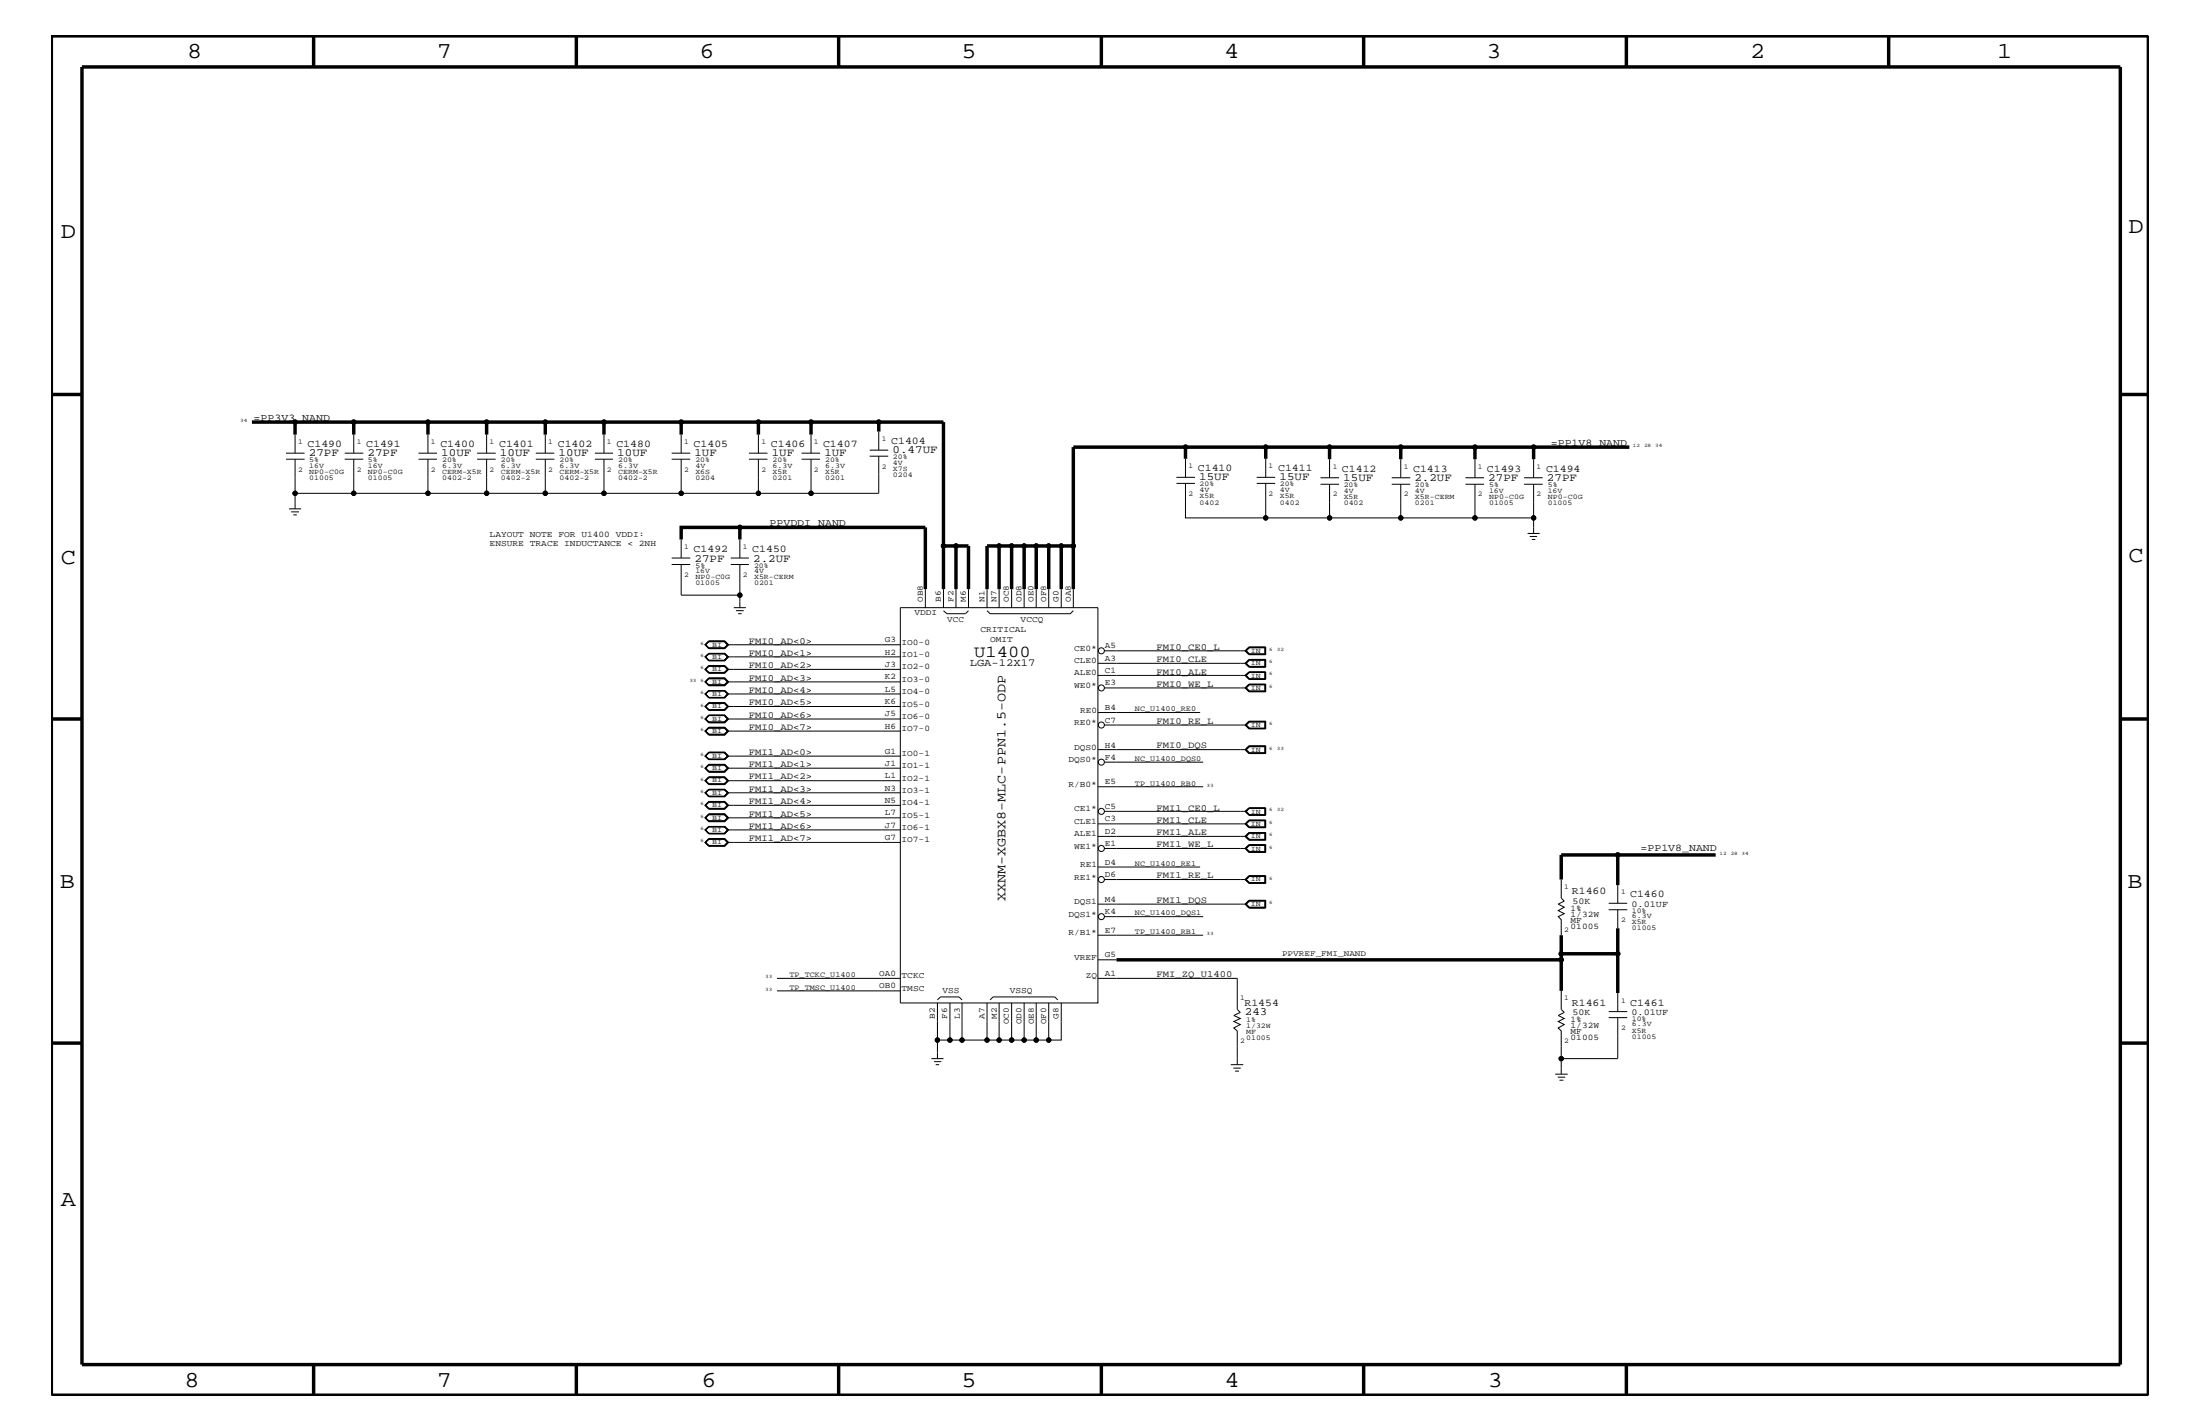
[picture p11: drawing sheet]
<svg xmlns="http://www.w3.org/2000/svg" width="432mm" height="279mm" viewBox="0 0 432 279" stroke-linecap="round" stroke-linejoin="round" font-family="sans-serif">
<g fill="none" stroke="#000" stroke-width=".2">
<path d="M56.1 90.1h3.7M56.1 88.9h3.7M56.7 99.8h2.4M57.9 85.3v3.6M57.9 90.1v9.7M67.7 90.1h3.6M67.7 88.9h3.6M69.4 90.1v6.7h-11.5M69.4 85.3v3.6M69.4 96.8h14.6M82.1 88.9h3.7M82.1 90.1h3.7"/>
<path d="M84 90.1v6.7h11.5v-6.7M84 85.3v3.6M93.6 88.9h3.7M93.6 90.1h3.7M95.5 85.3v3.6M95.5 96.8h11.5M105.2 88.9h3.6M105.2 90.1h3.6M107 90.1v6.7h11.5v-6.7M107 85.3v3.6M116.8 88.9h3.5M116.8 90.1h3.5"/>
<path d="M118.5 96.8h15.2M118.5 85.3v3.6M131.8 90.1h3.7M131.8 88.9h3.7M133.7 90.1v6.7h15.2v-6.7M133.7 85.3v3.6M147 88.9h3.6M147 90.1h3.6M148.9 85.3v3.6M157.3 88.9h3.7M157.3 90.1h3.7M159.2 90.1v6.7h-10.3"/>
<path d="M159.2 85.3v3.6M170.7 89.5h3.6M170.7 88.3h3.6M172.5 84.7v3.6M172.5 89.5v7.3h-13.3M230.9 93.7h3.6M230.9 94.8h3.6M232.7 94.8v6.8h15.7v-6.8M232.7 90v3.7M246.6 94.8h3.7M246.6 93.7h3.7M248.4 90v3.7"/>
<path d="M259.2 93.7h3.6M259.2 95h3.6M261 95v6.6h13.9M261 90.1v3.6M273.2 93.7h3.6M273.2 95h3.6M274.9 95v6.6h26.1M274.9 90.1v3.6M287.6 95h3.7M287.6 93.7h3.7M289.5 90.1v3.6M289.5 95v6.6"/>
<path d="M299.1 95h3.7M299.1 93.7h3.7M301 90.1v3.6M301 95v9.7M57.2 100.4h1.5M57.6 101h.7M131.8 110.8h3.7M131.8 109.5h3.7M133.7 105.9v3.6M133.7 110.8v6h11.5M143.4 110.8h3.6M143.4 109.5h3.6"/>
<path d="M144 119.2h2.4M144.5 119.8h1.5M145.2 105.9v3.6M145.2 110.8v8.4M176.7 119.2h38.8v77.6h-38.8zM181.6 115.6v3.6M185.2 119.8l.7 .6h3.6l.6-.6M185.2 115.6v3.6M187.6 115.6v3.6M190.1 115.6v3.6M193.7 119.8l.6 .6h15.8l.6-.6M193.7 115.6v3.6"/>
<path d="M196.1 115.6v3.6M198.6 115.6v3.6M201 115.6v3.6M203.4 115.6v3.6M205.8 115.6v3.6M208.3 115.6v3.6M210.7 115.6v3.6M248.4 101.6h12.6M299.8 104.7h2.4M300.2 105.3h1.5M300.7 105.9h.6M138.4 126.5l.7-.8h3.1l.8 .8-.8 .8h-3.1z"/>
<path d="M138.4 131.3l.7-.7h3.1l.8 .7-.8 .8h-3.1zM138.4 133.8l.7-.8h3.1l.8 .8-.8 .8h-3.1zM138.4 138.6l.7-.7h3.1l.8 .7-.8 .8h-3.1zM138.4 133.8l.7-.7h3.1l.6 .7-.6 .6h-3.1zM139.1 125.8l-.7 .7 .7 .7M139.1 128.2l-.7 .7 .7 .7M139.1 128.3l-.7 .6 .7 .7M139.1 128.3l-.6 .6 .6 .7M139.1 130.7l-.7 .6 .7 .7M139.1 133h3.1l.7 .8-.7 .7h-3.1l-.7-.7zM139.1 135.5l-.7 .7 .7 .7M139.1 135.6l-.7 .6 .7 .6"/>
<path d="M139.1 135.6l-.6 .6 .6 .6M139.1 137.9l-.7 .7 .7 .7M139.1 128.3h3.1l.6 .6h33.9M139.1 135.6h3.1l.6 .6h33.9M139.1 125.8h3.1l.7 .7-.7 .7h-3.1M139.1 128.2h3.1l.7 .7-.7 .7h-3.1M139.1 130.7h3.1l.7 .6-.7 .7h-3.1M139.1 135.5h3.1l.7 .7-.7 .7h-3.1M139.1 137.9h3.1l.7 .7-.7 .7h-3.1M139.1 128.2h3.1l.8 .7-.8 .7h-3.1M139.1 135.5h3.1l.8 .7-.8 .7h-3.1M139.1 125.8h3.1l.6 .7-.6 .7h-3.1"/>
<path d="M139.1 128.3h3.1l.6 .6-.6 .7h-3.1M139.1 130.7h3.1l.6 .6-.6 .7h-3.1M139.1 135.6h3.1l.6 .6-.6 .6h-3.1M139.1 137.9h3.1l.6 .7-.6 .7h-3.1M142.8 126.5l-.6 .6h-3.1l-.6-.6 .6-.6h3.1l.6 .6h33.9M142.8 128.9l-.6 .7h-3.1M142.8 131.3l-.6 .6h-3.1l-.6-.6 .6-.6h3.1l.6 .6h33.9M142.8 133.8l-.6 .6h-3.1M142.8 136.2l-.6 .6h-3.1M142.8 138.6l-.6 .6h-3.1l-.6-.6 .6-.6h3.1l.6 .6h33.9M144.9 120.4h.7M176.7 133.8h-33.9l-.6-.6h-3.1l-.6 .6 .6 .6"/>
<path d="M215.5 130.2h29.1M215.5 132.5h29.1M215.5 139.8h20.1M216.8 127.7h27.8M216.8 135h27.8M244.4 127.7l.7-.8h3.3v1.6h-3.3zM244.4 130.2l.7-.8h3.3v1.5h-3.3zM244.4 132.5l.7-.7h3.3v1.5h-3.3zM244.4 135l.7-.8h3.3v1.5h-3.3zM244.6 127.7l.6-.6h3.1v1.2h-3.1zM244.6 132.5l.6 .7M244.6 130.2l.6-.6h3.1v1.1h-3.1z"/>
<path d="M244.6 135l.6-.6h3.1v1.2h-3.1zM245.2 127h3.1v1.4h-3.1M245.2 134.3h3.1v1.4h-3.1M245.2 127l-.7 .7 .7 .7M245.2 134.3l-.7 .7 .7 .7M245.2 127l-.8 .7 .8 .7M245.2 129.4l-.8 .8 .8 .6M245.2 131.8l-.8 .7 .8 .8M245.2 134.3l-.8 .7 .8 .7M245.2 133.2h3.1M248.3 133.2v-1.3h-3.1l-.7 .6 .7 .7M248.3 129.5h-3.1l-.7 .7 .7 .6"/>
<path d="M248.3 131.9h-3.1l-.6 .6M248.3 129.4v1.4h-3.1M248.3 131.8v1.5M138.4 141.1l.7-.8h3.1l.8 .8-.8 .7h-3.1zM138.4 150.7l.7-.7h3.1l.8 .7-.8 .8h-3.1zM138.4 153.2l.7-.8h3.1l.8 .8-.8 .7h-3.1zM138.4 158l.7-.8h3.1l.8 .8-.8 .8h-3.1zM138.4 143.4l.7-.5h3.1l.6 .5-.6 .7h-3.1zM138.4 150.7l.7-.7h3.1l.6 .7-.6 .7h-3.1zM139.1 140.3h3.1l.7 .8-.7 .7h-3.1l-.7-.7zM139.1 140.4l-.7 .7 .7 .6M139.1 140.4l-.6 .7 .6 .6"/>
<path d="M139.1 142.9l-.6 .5 .6 .6h3.1l.6-.6M139.1 147.6l-.7 .8 .7 .6M139.1 147.7l-.7 .7 .7 .5M139.1 147.7l-.6 .7 .6 .5M139.1 150l-.7 .7 .7 .8M139.1 152.5l-.7 .7 .7 .7M139.1 154.9l-.7 .7 .7 .7M139.1 155l-.7 .6 .7 .6M139.1 155l-.6 .6 .6 .6M139.1 157.3l-.7 .7 .7 .7M139.1 159.7h3.1l.7 .8-.7 .6h-3.1l-.7-.6zM139.1 140.4h3.1l.6 .7h33.9"/>
<path d="M139.1 142.9h3.1l.6 .5h33.9M139.1 147.7h3.1l.6 .7h33.9M139.1 155h3.1l.6 .6h33.9M139.1 142.8h3.1l.7 .6-.7 .8h-3.1l-.7-.8zM139.1 147.6h3.1l.7 .8-.7 .6h-3.1M139.1 150h3.1l.7 .7-.7 .8h-3.1M139.1 152.5h3.1l.7 .7-.7 .7h-3.1M139.1 154.9h3.1l.7 .7-.7 .7h-3.1M139.1 157.3h3.1l.7 .7-.7 .7h-3.1M139.1 142.7h3.1l.8 .7-.8 .8h-3.1l-.7-.8zM139.1 147.6h3.1l.8 .8-.8 .6h-3.1M139.1 154.9h3.1l.8 .7-.8 .7h-3.1"/>
<path d="M139.1 140.4h3.1l.6 .7-.6 .6h-3.1M139.1 147.7h3.1l.6 .7-.6 .5h-3.1M139.1 152.5h3.1l.6 .7-.6 .7h-3.1M139.1 155h3.1l.6 .6-.6 .6h-3.1M139.1 157.3h3.1l.6 .7-.6 .7h-3.1M139.1 159.8h3.1l.6 .7-.6 .6h-3.1l-.7-.6zM142.8 141.1l-.6 .6h-3.1M142.8 148.4l-.6 .5h-3.1M142.8 150.7l-.6 .6h-3.1l-.6-.6 .6-.6h3.1l.6 .6h33.9M142.8 153.2l-.6 .6h-3.1l-.6-.6 .6-.6h3.1l.6 .6h33.9M142.8 155.6l-.6 .6h-3.1M142.8 158l-.6 .6h-3.1l-.6-.6 .6-.6h3.1l.6 .6h33.9"/>
<path d="M215.5 147.1h29.1M215.5 154.4h20.6M216.8 142.3h27.8M216.8 159.2h27.8M216.8 149.5h19.3M244.4 142.3l.7-.8h3.3v1.5h-3.3zM244.4 147.1l.7-.8h3.3v1.5h-3.3zM244.4 159.2l.7-.7h3.3v1.5h-3.3zM244.6 147.1l.6 .6h3.1v-1.2h-3.1l-.7 .6 .7 .7h3.1M244.6 159.2l.6 .7M245.2 159.9l-.7-.7 .7-.6h3.1v1.3M245.2 141.7h3.1v1.2h-3.1l-.6-.6z"/>
<path d="M245.2 141.6h3.1v1.3h-3.1M245.2 147.8l-.8-.7 .8-.7h3.1v1.4M245.2 141.6l-.7 .7 .7 .6M245.2 141.6l-.8 .7 .8 .6M245.2 158.5l-.8 .7 .8 .8M245.2 159.9h3.1M248.3 146.5h-3.1l-.6 .6M248.3 158.6h-3.1l-.6 .6M248.3 158.5v1.5M138.4 160.5l.7-.8h3.1l.8 .8-.8 .7h-3.1zM138.4 165.3l.7-.8h3.1l.8 .8-.8 .8h-3.1zM139.1 162.2l-.7 .6 .7 .8"/>
<path d="M139.1 162.2l-.7 .6 .7 .7M139.1 162.2l-.6 .6 .6 .7M139.1 164.6l-.7 .7 .7 .7M139.1 162.2h3.1l.6 .6h33.9M139.1 162.2h3.1l.7 .6-.7 .8h-3.1M139.1 164.6h3.1l.7 .7-.7 .7h-3.1M139.1 162.2h3.1l.8 .6-.8 .8h-3.1M139.1 162.2h3.1l.6 .6-.6 .7h-3.1M139.1 164.6h3.1l.6 .7-.6 .7h-3.1M142.8 160.5l-.6 .6h-3.1M142.8 162.8l-.6 .7h-3.1M142.8 165.3l-.6 .6h-3.1l-.6-.6 .6-.6h3.1l.6 .6h33.9"/>
<path d="M176.7 160.5h-33.9l-.6-.6h-3.1l-.6 .6 .6 .6M215.5 161.6h29.1M215.5 164.1h29.1M215.5 177.4h29.1M215.5 170.1h20.1M216.8 166.5h27.8M216.8 172.6h27.8M216.8 179.9h19.3M244.4 161.6l.7-.7h3.3v1.5h-3.3zM244.4 164.1l.7-.8h3.3v1.6h-3.3zM244.4 172.6l.7-.8h3.3v1.5h-3.3zM244.4 177.4l.7-.8h3.3v1.6h-3.3z"/>
<path d="M244.6 166.5l.6 .6h3.1v-1.2h-3.1l-.7 .6 .7 .7h3.1M244.6 164.1l.6 .6M244.6 161.6l.6-.5h3.1v1.1h-3.1zM244.6 164.1l.6-.6h3.1v1.2M244.6 177.4l.6-.6h3.1v1.2h-3.1zM245.1 165.7h3.3v1.5h-3.3l-.7-.7zM245.2 172h3.1v1.2h-3.1l-.6-.6zM245.2 161h3.1v1.3h-3.1M245.2 171.9h3.1v1.3h-3.1M245.2 176.7h3.1v1.5M245.2 161l-.7 .6 .7 .7M245.2 171.9l-.7 .7 .7 .6"/>
<path d="M245.2 176.7l-.7 .7 .7 .7h3.1M245.2 163.3l-.8 .8 .8 .7h3.1v-1.5M245.2 161l-.8 .6 .8 .7M245.2 171.9l-.8 .7 .8 .6M245.2 176.7l-.8 .7 .8 .8M245.2 164.7h3.1M248.3 163.4h-3.1l-.7 .7 .7 .6M248.3 165.9h-3.1l-.6 .6M248.3 167.2v-1.4h-3.1l-.8 .7 .8 .7M306.4 172.6v3.6l.6 .6-1.2 .6 1.2 .6-1.2 .7 1.2 .6-1.2 .6 .6 .5v3.1M315.7 178.5h3.7M315.7 177.2h3.7"/>
<path d="M317.5 173.7v3.5M317.5 178.5v3.6M152.5 192h24.2M152.5 194.4h24.2M184 196.8v10.9M184 196.2l.6-.6h3.6l.6 .6M186.4 196.8v7.3h-2.4M188.8 196.8v7.3h4.9v-7.3M194.3 196.2l.6-.6h12.1l.6 .6M196.1 196.8v7.3h-2.4M198.6 196.8v7.3h-2.5M201 196.8v7.3h-2.4"/>
<path d="M203.4 196.8v7.3h-2.4M205.8 196.8v7.3h-2.4M208.3 196.8v7.3h-2.5M215.5 192h27.3v6.1l.6 .6-1.2 .5 1.2 .6-1.2 .6 1.2 .6-1.2 .7 .6 .6v6.6M215.5 183.5h20.6M215.5 188.3h3.6M306.4 194.4v3.7l.6 .6-1.2 .5 1.2 .6-1.2 .6 1.2 .6-1.2 .7 .6 .6v8.5M315.7 199.7h3.7M315.7 198.5h3.7M317.5 199.7v8h-11.1M317.5 194.8v3.7M182.8 207.7h2.4"/>
<path d="M183.3 208.3h1.5M183.7 208.9h.6M186.4 204.1h2.4M241.6 208.9h2.4M242.1 209.6h1.4M242.4 210.2h.8M305.2 210.8h2.5M305.8 211.4h1.4M306.1 211.9h.8"/>
<circle cx="57.9" cy="96.8" r=".42"/>
<circle cx="57.9" cy="82.8" r=".42"/>
<circle cx="69.4" cy="96.8" r=".42"/>
<circle cx="69.4" cy="82.8" r=".42"/>
<circle cx="84" cy="96.8" r=".42"/>
<circle cx="84" cy="82.8" r=".42"/>
<circle cx="95.5" cy="96.8" r=".42"/>
<circle cx="95.5" cy="82.8" r=".42"/>
<circle cx="107" cy="82.8" r=".42"/>
<circle cx="107" cy="96.8" r=".42"/>
<circle cx="118.5" cy="82.8" r=".42"/>
<circle cx="118.5" cy="96.8" r=".42"/>
<circle cx="133.7" cy="82.8" r=".42"/>
<circle cx="133.7" cy="96.8" r=".42"/>
<circle cx="148.9" cy="82.8" r=".42"/>
<circle cx="148.9" cy="96.8" r=".42"/>
<circle cx="159.2" cy="96.8" r=".42"/>
<circle cx="159.2" cy="82.8" r=".42"/>
<circle cx="172.5" cy="82.8" r=".42"/>
<circle cx="232.7" cy="87.7" r=".42"/>
<circle cx="248.4" cy="87.7" r=".42"/>
<circle cx="261" cy="87.7" r=".42"/>
<circle cx="274.9" cy="87.7" r=".42"/>
<circle cx="289.5" cy="87.7" r=".42"/>
<circle cx="301" cy="87.7" r=".42"/>
<circle cx="145.2" cy="103.5" r=".42"/>
<circle cx="145.2" cy="116.8" r=".42"/>
<circle cx="185.2" cy="107.1" r=".42"/>
<circle cx="187.6" cy="107.1" r=".42"/>
<circle cx="196.1" cy="107.1" r=".42"/>
<circle cx="198.6" cy="107.1" r=".42"/>
<circle cx="201" cy="107.1" r=".42"/>
<circle cx="203.4" cy="107.1" r=".42"/>
<circle cx="205.8" cy="107.1" r=".42"/>
<circle cx="208.3" cy="107.1" r=".42"/>
<circle cx="210.7" cy="107.1" r=".42"/>
<circle cx="248.4" cy="101.6" r=".42"/>
<circle cx="261" cy="101.6" r=".42"/>
<circle cx="274.9" cy="101.6" r=".42"/>
<circle cx="289.5" cy="101.6" r=".42"/>
<circle cx="301" cy="101.6" r=".42"/>
<circle cx="216.2" cy="135" r=".59"/>
<circle cx="216.2" cy="127.7" r=".59"/>
<circle cx="216.2" cy="142.3" r=".59"/>
<circle cx="216.2" cy="149.5" r=".59"/>
<circle cx="216.2" cy="159.2" r=".59"/>
<circle cx="216.2" cy="172.6" r=".59"/>
<circle cx="216.2" cy="166.5" r=".59"/>
<circle cx="216.2" cy="179.9" r=".59"/>
<circle cx="317.5" cy="167.7" r=".42"/>
<circle cx="306.4" cy="187.1" r=".42"/>
<circle cx="306.4" cy="188.3" r=".42"/>
<circle cx="317.5" cy="187.1" r=".42"/>
<circle cx="184" cy="204.1" r=".42"/>
<circle cx="186.4" cy="204.1" r=".42"/>
<circle cx="188.8" cy="204.1" r=".42"/>
<circle cx="193.7" cy="204.1" r=".42"/>
<circle cx="196.1" cy="204.1" r=".42"/>
<circle cx="198.6" cy="204.1" r=".42"/>
<circle cx="201" cy="204.1" r=".42"/>
<circle cx="203.4" cy="204.1" r=".42"/>
<circle cx="205.8" cy="204.1" r=".42"/>
<circle cx="306.4" cy="207.7" r=".42"/>
</g>
<g fill="none" stroke="#000" stroke-width=".68" stroke-linecap="butt">
<path d="M10.1 7h411.6v266.8h-411.6zM16.1 13.1h400.1v254.6h-400.1zM61.6 7v6.1M113.1 7v6.1M164.6 7v6.1M216.2 7v6.1M267.6 7v6.1M319.2 7v6.1M370.7 7v6.1M10.1 77.4h6M416.2 77.4h5.5M49.4 82.8h20"/>
<path d="M57.9 82.8v2.5M84 82.8h-14.6v2.5M95.5 82.8h-11.5v2.5M107 82.8h-11.5v2.5M118.5 82.8h-11.5v2.5M133.7 82.8h-15.2v2.5M148.9 82.8h-15.2v2.5M159.2 82.8h-10.3v2.5M172.5 84.7v-1.9h12.7v24.3M172.5 82.8h-13.3v2.5M232.7 87.7h-22v27.9M248.4 87.7h-15.7v2.3"/>
<path d="M261 87.7h-12.6v2.3M274.9 87.7h-13.9v2.4M289.5 87.7h-14.6v2.4M301 87.7h-11.5v2.4M319.8 87.7h-18.8v2.4M133.7 105.9v-2.4h47.9v12.1M145.2 103.5v2.4M187.6 115.6v-8.5h2.5v8.5M187.6 107.1h-2.4v8.5M196.1 107.1h-2.4v8.5M198.6 107.1h-2.5v8.5M201 107.1h-2.4v8.5"/>
<path d="M203.4 107.1h-2.4v8.5M205.8 107.1h-2.4v8.5M208.3 107.1h-2.5v8.5M210.7 107.1h-2.4v8.5M10.1 141.1h6M416.2 141.1h5.5M317.5 167.7h-11.1v4.9M336.7 167.7h-19.2v6M219.1 188.3h87.3v6.1M306.4 183.5v3.6h11.1v7.7M306.4 187.1v1.2M317.5 182.1v5"/>
<path d="M10.1 204.7h6M416.2 204.7h5.5M61.6 267.7v6.1M113.1 267.7v6.1M164.6 267.7v6.1M216.2 268v5.8M267.6 267.7v6.1M319.2 267.7v6.1"/>
</g>
<g fill="#000">
<circle cx="57.9" cy="96.8" r=".42"/>
<circle cx="57.9" cy="82.8" r=".42"/>
<circle cx="69.4" cy="96.8" r=".42"/>
<circle cx="69.4" cy="82.8" r=".42"/>
<circle cx="84" cy="96.8" r=".42"/>
<circle cx="84" cy="82.8" r=".42"/>
<circle cx="95.5" cy="96.8" r=".42"/>
<circle cx="95.5" cy="82.8" r=".42"/>
<circle cx="107" cy="82.8" r=".42"/>
<circle cx="107" cy="96.8" r=".42"/>
<circle cx="118.5" cy="82.8" r=".42"/>
<circle cx="118.5" cy="96.8" r=".42"/>
<circle cx="133.7" cy="82.8" r=".42"/>
<circle cx="133.7" cy="96.8" r=".42"/>
<circle cx="148.9" cy="82.8" r=".42"/>
<circle cx="148.9" cy="96.8" r=".42"/>
<circle cx="159.2" cy="96.8" r=".42"/>
<circle cx="159.2" cy="82.8" r=".42"/>
<circle cx="172.5" cy="82.8" r=".42"/>
<circle cx="232.7" cy="87.7" r=".42"/>
<circle cx="248.4" cy="87.7" r=".42"/>
<circle cx="261" cy="87.7" r=".42"/>
<circle cx="274.9" cy="87.7" r=".42"/>
<circle cx="289.5" cy="87.7" r=".42"/>
<circle cx="301" cy="87.7" r=".42"/>
<circle cx="145.2" cy="103.5" r=".42"/>
<circle cx="145.2" cy="116.8" r=".42"/>
<circle cx="185.2" cy="107.1" r=".42"/>
<circle cx="187.6" cy="107.1" r=".42"/>
<circle cx="196.1" cy="107.1" r=".42"/>
<circle cx="198.6" cy="107.1" r=".42"/>
<circle cx="201" cy="107.1" r=".42"/>
<circle cx="203.4" cy="107.1" r=".42"/>
<circle cx="205.8" cy="107.1" r=".42"/>
<circle cx="208.3" cy="107.1" r=".42"/>
<circle cx="210.7" cy="107.1" r=".42"/>
<circle cx="248.4" cy="101.6" r=".42"/>
<circle cx="261" cy="101.6" r=".42"/>
<circle cx="274.9" cy="101.6" r=".42"/>
<circle cx="289.5" cy="101.6" r=".42"/>
<circle cx="301" cy="101.6" r=".42"/>
<circle cx="317.5" cy="167.7" r=".42"/>
<circle cx="306.4" cy="187.1" r=".42"/>
<circle cx="306.4" cy="188.3" r=".42"/>
<circle cx="317.5" cy="187.1" r=".42"/>
<circle cx="184" cy="204.1" r=".42"/>
<circle cx="186.4" cy="204.1" r=".42"/>
<circle cx="188.8" cy="204.1" r=".42"/>
<circle cx="193.7" cy="204.1" r=".42"/>
<circle cx="196.1" cy="204.1" r=".42"/>
<circle cx="198.6" cy="204.1" r=".42"/>
<circle cx="201" cy="204.1" r=".42"/>
<circle cx="203.4" cy="204.1" r=".42"/>
<circle cx="205.8" cy="204.1" r=".42"/>
<circle cx="306.4" cy="207.7" r=".42"/>
</g>
<g font-size="4.5">
<text x="36.7" y="11.5">8</text>
<text x="85.8" y="11.5">7</text>
<text x="137.3" y="11.5">6</text>
<text x="188.7" y="11.5">5</text>
<text x="240.3" y="11.5">4</text>
<text x="291.8" y="11.5">3</text>
<text x="343.5" y="11.5">2</text>
<text x="392" y="11.5">1</text>
<text x="11.9" y="46.8">D</text>
<text x="417.7" y="45.7">D</text>
<text x="11.9" y="110.6">C</text>
<text x="417.7" y="110.3">C</text>
<text x="11.8" y="174.3">B</text>
<text x="417.6" y="174.2">B</text>
<text x="11.9" y="236.7">A</text>
<text x="36.2" y="272.1">8</text>
<text x="85.8" y="272.1">7</text>
<text x="137.7" y="272.1">6</text>
<text x="188.7" y="272.1">5</text>
<text x="240.4" y="272.1">4</text>
<text x="292" y="272.1">3</text>
</g>
<text font-size="3.3" x="191.2" y="128.9">U1400</text>
<text font-size="2.6" x="197.4" y="176.8" transform="rotate(-90 197.4 176.8)">XXNM-XGBX8-MLC-PPN1.5-ODP</text>
<g font-size="2.2">
<text x="60.6" y="89.5">27PF</text>
<text x="72.1" y="89.5">27PF</text>
<text x="86.6" y="89.5">10UF</text>
<text x="98.1" y="89.5">10UF</text>
<text x="109.6" y="89.5">10UF</text>
<text x="121.2" y="89.5">10UF</text>
<text x="136.3" y="89.5">1UF</text>
<text x="151.5" y="89.5">1UF</text>
<text x="161.8" y="89.5">1UF</text>
<text x="175.2" y="88.9">0.47UF</text>
<text x="235.4" y="94.3">15UF</text>
<text x="251.1" y="94.3">15UF</text>
<text x="263.7" y="94.3">15UF</text>
<text x="277.6" y="94.3">2.2UF</text>
<text x="292.1" y="94.3">27PF</text>
<text x="303.6" y="94.3">27PF</text>
<text x="136.3" y="110.2">27PF</text>
<text x="147.8" y="110.2">2.2UF</text>
<text x="244.3" y="199.1">243</text>
</g>
<text font-size="2.1" x="190.3" y="130.8">LGA-12X17</text>
<g font-size="2">
<text x="49.8" y="82.7">=PP3V3_NAND</text>
<text x="60.4" y="87.7">C1490</text>
<text x="71.9" y="87.7">C1491</text>
<text x="86.4" y="87.7">C1400</text>
<text x="98" y="87.7">C1401</text>
<text x="109.5" y="87.7">C1402</text>
<text x="121" y="87.7">C1480</text>
<text x="136.1" y="87.7">C1405</text>
<text x="151.3" y="87.7">C1406</text>
<text x="161.5" y="87.7">C1407</text>
<text x="174.9" y="87.1">C1404</text>
<text x="304.4" y="87.5">=PP1V8_NAND</text>
<text x="235.1" y="92.4">C1410</text>
<text x="250.9" y="92.4">C1411</text>
<text x="263.4" y="92.6">C1412</text>
<text x="277.4" y="92.6">C1413</text>
<text x="291.8" y="92.6">C1493</text>
<text x="303.4" y="92.6">C1494</text>
<text x="151" y="103.2">PPVDDI_NAND</text>
<text x="136.1" y="108.3">C1492</text>
<text x="147.7" y="108.3">C1450</text>
<text x="322" y="166.9">=PP1V8_NAND</text>
<text x="308.5" y="175.5">R1460</text>
<text x="320" y="176.1">C1460</text>
<text x="244.3" y="197.3">R1454</text>
<text x="308.5" y="197.3">R1461</text>
<text x="320" y="197.3">C1461</text>
</g>
<g font-size="1.9">
<text x="147" y="131.1">FMI0_AD&lt;2&gt;</text>
<text x="147" y="128.7">FMI0_AD&lt;1&gt;</text>
<text x="147" y="126.3">FMI0_AD&lt;0&gt;</text>
<text x="227" y="129.9">FMI0_CLE</text>
<text x="227" y="127.5">FMI0_CE0_L</text>
<text x="147" y="136">FMI0_AD&lt;4&gt;</text>
<text x="147" y="133.5">FMI0_AD&lt;3&gt;</text>
<text x="227" y="132.4">FMI0_ALE</text>
<text x="227" y="134.7">FMI0_WE_L</text>
<text x="147" y="138.4">FMI0_AD&lt;5&gt;</text>
<text x="147" y="143.2">FMI0_AD&lt;7&gt;</text>
<text x="147" y="140.8">FMI0_AD&lt;6&gt;</text>
<text x="227" y="142">FMI0_RE_L</text>
<text x="147" y="148.1">FMI1_AD&lt;0&gt;</text>
<text x="227" y="146.8">FMI0_DQS</text>
<text x="147" y="155.4">FMI1_AD&lt;3&gt;</text>
<text x="147" y="150.5">FMI1_AD&lt;1&gt;</text>
<text x="147" y="152.9">FMI1_AD&lt;2&gt;</text>
<text x="147" y="157.8">FMI1_AD&lt;4&gt;</text>
<text x="147" y="160.2">FMI1_AD&lt;5&gt;</text>
<text x="227" y="161.4">FMI1_CLE</text>
<text x="227" y="159">FMI1_CE0_L</text>
<text x="147" y="165">FMI1_AD&lt;7&gt;</text>
<text x="147" y="162.7">FMI1_AD&lt;6&gt;</text>
<text x="227" y="163.9">FMI1_ALE</text>
<text x="227" y="166.2">FMI1_WE_L</text>
<text x="227" y="172.3">FMI1_RE_L</text>
<text x="227" y="177.2">FMI1_DQS</text>
<text x="227" y="191.7">FMI_ZQ_U1400</text>
</g>
<g font-size="1.8">
<text x="308.6" y="177.3">50K</text>
<text x="320.2" y="177.9">0.01UF</text>
<text x="308.6" y="199.1">50K</text>
<text x="320.2" y="199.1">0.01UF</text>
</g>
<g font-size="1.7">
<text x="96.1" y="107.1">ENSURE TRACE INDUCTANCE &lt; 2NH</text>
<text x="96.1" y="105.3">LAYOUT NOTE FOR U1400 VDDI:</text>
<text x="181.1" y="118.1" transform="rotate(-90 181.1 118.1)">OB8</text>
<text x="184.7" y="118.1" transform="rotate(-90 184.7 118.1)">B6</text>
<text x="187.1" y="118.1" transform="rotate(-90 187.1 118.1)">F2</text>
<text x="189.6" y="118.1" transform="rotate(-90 189.6 118.1)">M6</text>
<text x="193.2" y="118.1" transform="rotate(-90 193.2 118.1)">N1</text>
<text x="195.6" y="118.1" transform="rotate(-90 195.6 118.1)">N7</text>
<text x="198" y="118.1" transform="rotate(-90 198 118.1)">OC8</text>
<text x="200.5" y="118.1" transform="rotate(-90 200.5 118.1)">OD8</text>
<text x="202.9" y="118.1" transform="rotate(-90 202.9 118.1)">OE0</text>
<text x="205.3" y="118.1" transform="rotate(-90 205.3 118.1)">OF8</text>
<text x="207.8" y="118.1" transform="rotate(-90 207.8 118.1)">G0</text>
<text x="210.1" y="118.1" transform="rotate(-90 210.1 118.1)">OA8</text>
<text x="179.5" y="120.7">VDDI</text>
<text x="185.9" y="122.1">VCC</text>
<text x="192.4" y="124.1">CRITICAL</text>
<text x="194.3" y="125.9">OMIT</text>
<text x="200.3" y="122.1">VCCQ</text>
<text x="173.7" y="130.8">J3</text>
<text x="173.7" y="128.5">H2</text>
<text x="173.7" y="126">G3</text>
<text x="177" y="131.3">IO2-0</text>
<text x="177" y="128.9">IO1-0</text>
<text x="177" y="126.5">IO0-0</text>
<text x="210.8" y="130.2">CLE0</text>
<text x="210.8" y="127.7">CE0*</text>
<text x="216.8" y="129.7">A3</text>
<text x="216.8" y="127.2">A5</text>
<text x="173.7" y="135.7">L5</text>
<text x="173.7" y="133.3">K2</text>
<text x="177" y="136.2">IO4-0</text>
<text x="177" y="133.8">IO3-0</text>
<text x="210.8" y="135">WE0*</text>
<text x="210.8" y="132.5">ALE0</text>
<text x="216.8" y="134.5">E3</text>
<text x="216.8" y="132.1">C1</text>
<text x="173.7" y="143">H6</text>
<text x="173.7" y="138.1">K6</text>
<text x="173.7" y="140.6">J5</text>
<text x="177" y="143.5">IO7-0</text>
<text x="177" y="138.6">IO5-0</text>
<text x="177" y="141.1">IO6-0</text>
<text x="210.8" y="142.3">RE0*</text>
<text x="212" y="139.8">RE0</text>
<text x="216.8" y="139.4">B4</text>
<text x="216.8" y="141.8">C7</text>
<text x="173.7" y="147.9">G1</text>
<text x="177" y="148.4">IO0-1</text>
<text x="209.7" y="149.5">DQS0*</text>
<text x="210.8" y="147.1">DQS0</text>
<text x="216.8" y="149">F4</text>
<text x="216.8" y="146.7">H4</text>
<text x="173.7" y="155.1">N3</text>
<text x="173.7" y="150.2">J1</text>
<text x="173.7" y="152.7">L1</text>
<text x="177" y="155.6">IO3-1</text>
<text x="177" y="150.7">IO1-1</text>
<text x="177" y="153.2">IO2-1</text>
<text x="209.7" y="154.4">R/B0*</text>
<text x="216.8" y="153.9">E5</text>
<text x="173.7" y="157.5">N5</text>
<text x="173.7" y="160">L7</text>
<text x="177" y="158">IO4-1</text>
<text x="177" y="160.5">IO5-1</text>
<text x="210.8" y="161.7">CLE1</text>
<text x="210.8" y="159.2">CE1*</text>
<text x="216.8" y="161.1">C3</text>
<text x="216.8" y="158.8">C5</text>
<text x="173.7" y="164.8">G7</text>
<text x="173.7" y="162.4">J7</text>
<text x="177" y="165.3">IO7-1</text>
<text x="177" y="162.8">IO6-1</text>
<text x="210.8" y="164.1">ALE1</text>
<text x="210.8" y="166.5">WE1*</text>
<text x="216.8" y="163.6">D2</text>
<text x="216.8" y="166.1">E1</text>
<text x="210.8" y="172.6">RE1*</text>
<text x="212" y="170.1">RE1</text>
<text x="216.8" y="169.7">D4</text>
<text x="216.8" y="172.1">D6</text>
<text x="209.7" y="179.9">DQS1*</text>
<text x="210.8" y="177.4">DQS1</text>
<text x="216.8" y="176.9">M4</text>
<text x="216.8" y="179.4">K4</text>
<text x="308.3" y="179.9">1/32W</text>
<text x="308.3" y="178.7">1%</text>
<text x="209.7" y="183.5">R/B1*</text>
<text x="216.8" y="183">E7</text>
<text x="308.3" y="182.2">01005</text>
<text x="308.3" y="181">MF</text>
<text x="172.6" y="191.5">OA0</text>
<text x="177" y="192">TCKC</text>
<text x="210.8" y="188.3">VREF</text>
<text x="213.1" y="192">ZQ</text>
<text x="216.8" y="191.5">A1</text>
<text x="216.8" y="187.8">G5</text>
<text x="172.6" y="193.9">OB0</text>
<text x="177" y="194.4">TMSC</text>
<text x="185" y="194.8">VSS</text>
<text x="198.2" y="194.8">VSSQ</text>
<text x="183.5" y="199.8" transform="rotate(-90 183.5 199.8)">B2</text>
<text x="185.9" y="199.8" transform="rotate(-90 185.9 199.8)">F6</text>
<text x="188.4" y="199.8" transform="rotate(-90 188.4 199.8)">L3</text>
<text x="193.2" y="199.8" transform="rotate(-90 193.2 199.8)">A7</text>
<text x="195.7" y="199.8" transform="rotate(-90 195.7 199.8)">M2</text>
<text x="198" y="200.9" transform="rotate(-90 198 200.9)">OC0</text>
<text x="200.5" y="200.9" transform="rotate(-90 200.5 200.9)">OD0</text>
<text x="202.9" y="200.9" transform="rotate(-90 202.9 200.9)">OE8</text>
<text x="205.3" y="200.9" transform="rotate(-90 205.3 200.9)">OF0</text>
<text x="207.8" y="199.8" transform="rotate(-90 207.8 199.8)">G8</text>
<text x="308.3" y="201.7">1/32W</text>
<text x="308.3" y="202.9">MF</text>
<text x="308.3" y="200.4">1%</text>
<text x="308.3" y="204.1">01005</text>
</g>
<text font-size="1.6" x="251.6" y="187.5">PPVREF_FMI_NAND</text>
<g font-size="1.5">
<text x="222.8" y="139.6">NC_U1400_RE0</text>
<text x="222.8" y="149.3">NC_U1400_DQS0</text>
<text x="222.8" y="154.1">TP_U1400_RB0</text>
<text x="222.8" y="169.9">NC_U1400_RE1</text>
<text x="222.8" y="179.6">NC_U1400_DQS1</text>
<text x="222.8" y="183.2">TP_U1400_RB1</text>
<text x="154.9" y="191.7">TP_TCKC_U1400</text>
<text x="154.9" y="194.2">TP_TMSC_U1400</text>
</g>
<g font-size="1.4">
<text x="58.5" y="87.1">1</text>
<text x="70" y="87.1">1</text>
<text x="84.6" y="87.1">1</text>
<text x="96.1" y="87.1">1</text>
<text x="107.6" y="87.1">1</text>
<text x="119.1" y="87.1">1</text>
<text x="134.3" y="87.1">1</text>
<text x="149.4" y="87.1">1</text>
<text x="159.8" y="87.1">1</text>
<text x="173.1" y="86.5">1</text>
<text x="58.5" y="92.6">2</text>
<text x="60.7" y="93.1">NP0-C0G</text>
<text x="60.7" y="94.3">01005</text>
<text x="60.7" y="90.7">5%</text>
<text x="60.7" y="91.8">16V</text>
<text x="70" y="92.6">2</text>
<text x="72.2" y="91.8">16V</text>
<text x="72.2" y="94.3">01005</text>
<text x="72.2" y="90.7">5%</text>
<text x="72.2" y="93.1">NP0-C0G</text>
<text x="84.6" y="92.6">2</text>
<text x="86.8" y="90.7">20%</text>
<text x="86.8" y="94.3">0402-2</text>
<text x="86.8" y="93.1">CERM-X5R</text>
<text x="86.8" y="91.8">6.3V</text>
<text x="96.1" y="92.6">2</text>
<text x="98.3" y="90.7">20%</text>
<text x="98.3" y="94.3">0402-2</text>
<text x="98.3" y="91.8">6.3V</text>
<text x="98.3" y="93.1">CERM-X5R</text>
<text x="107.6" y="92.6">2</text>
<text x="109.8" y="94.3">0402-2</text>
<text x="109.8" y="93.1">CERM-X5R</text>
<text x="109.8" y="91.8">6.3V</text>
<text x="109.8" y="90.7">20%</text>
<text x="119.1" y="92.6">2</text>
<text x="121.3" y="90.7">20%</text>
<text x="121.3" y="91.8">6.3V</text>
<text x="121.3" y="93.1">CERM-X5R</text>
<text x="121.3" y="94.3">0402-2</text>
<text x="134.3" y="92.6">2</text>
<text x="136.5" y="93.1">X6S</text>
<text x="136.5" y="90.7">20%</text>
<text x="136.5" y="91.8">4V</text>
<text x="136.5" y="94.3">0204</text>
<text x="149.4" y="92.6">2</text>
<text x="151.6" y="93.1">X5R</text>
<text x="151.6" y="90.7">20%</text>
<text x="151.6" y="94.3">0201</text>
<text x="151.6" y="91.8">6.3V</text>
<text x="159.8" y="92.6">2</text>
<text x="162" y="93.1">X5R</text>
<text x="162" y="90.7">20%</text>
<text x="162" y="94.3">0201</text>
<text x="162" y="91.8">6.3V</text>
<text x="173.1" y="92">2</text>
<text x="175.3" y="92.4">X7S</text>
<text x="175.3" y="90.1">20%</text>
<text x="175.3" y="93.7">0204</text>
<text x="175.3" y="91.2">4V</text>
<text x="233.3" y="91.8">1</text>
<text x="235.5" y="95.4">20%</text>
<text x="249" y="91.8">1</text>
<text x="251.2" y="95.4">20%</text>
<text x="261.6" y="92">1</text>
<text x="263.7" y="95.6">20%</text>
<text x="275.5" y="92">1</text>
<text x="277.7" y="95.6">20%</text>
<text x="290.1" y="92">1</text>
<text x="292.3" y="95.6">5%</text>
<text x="301.6" y="92">1</text>
<text x="303.8" y="95.6">5%</text>
<text x="233.3" y="97.2">2</text>
<text x="235.5" y="97.7">X5R</text>
<text x="235.5" y="99">0402</text>
<text x="235.5" y="96.5">4V</text>
<text x="249" y="97.2">2</text>
<text x="251.2" y="97.7">X5R</text>
<text x="251.2" y="99">0402</text>
<text x="251.2" y="96.5">4V</text>
<text x="261.6" y="97.4">2</text>
<text x="263.7" y="97.9">X5R</text>
<text x="263.7" y="99.1">0402</text>
<text x="263.7" y="96.7">4V</text>
<text x="275.5" y="97.4">2</text>
<text x="277.7" y="99.1">0201</text>
<text x="277.7" y="96.7">4V</text>
<text x="277.7" y="97.9">X5R-CERM</text>
<text x="290.1" y="97.4">2</text>
<text x="292.3" y="99.1">01005</text>
<text x="292.3" y="97.9">NP0-C0G</text>
<text x="292.3" y="96.7">16V</text>
<text x="301.6" y="97.4">2</text>
<text x="303.8" y="97.9">NP0-C0G</text>
<text x="303.8" y="99.1">01005</text>
<text x="303.8" y="96.7">16V</text>
<text x="134.3" y="107.7">1</text>
<text x="145.8" y="107.7">1</text>
<text x="134.3" y="113.1">2</text>
<text x="136.5" y="112.5">16V</text>
<text x="136.5" y="111.4">5%</text>
<text x="136.5" y="113.7">NP0-C0G</text>
<text x="145.8" y="113.1">2</text>
<text x="148" y="113.7">X5R-CERM</text>
<text x="148" y="112.5">4V</text>
<text x="148" y="111.4">20%</text>
<text x="136.5" y="114.8">01005</text>
<text x="148" y="114.8">0201</text>
<text x="139.8" y="126.9">BI</text>
<text x="139.8" y="129.3">BI</text>
<text x="139.8" y="131.7">BI</text>
<text x="245.5" y="128">IN</text>
<text x="245.5" y="130.5">IN</text>
<text x="139.8" y="134.1">BI</text>
<text x="139.8" y="136.6">BI</text>
<text x="245.5" y="133">IN</text>
<text x="245.5" y="135.3">IN</text>
<text x="139.8" y="139">BI</text>
<text x="139.8" y="141.4">BI</text>
<text x="139.8" y="143.9">BI</text>
<text x="245.5" y="142.6">IN</text>
<text x="139.8" y="148.7">BI</text>
<text x="245.5" y="147.5">IN</text>
<text x="139.8" y="151.1">BI</text>
<text x="139.8" y="153.5">BI</text>
<text x="139.8" y="156">BI</text>
<text x="139.8" y="158.4">BI</text>
<text x="139.8" y="160.8">BI</text>
<text x="245.5" y="159.6">IN</text>
<text x="245.5" y="162">IN</text>
<text x="139.8" y="163.3">BI</text>
<text x="139.8" y="165.6">BI</text>
<text x="245.5" y="164.5">IN</text>
<text x="245.5" y="166.9">IN</text>
<text x="245.5" y="172.9">IN</text>
<text x="245.5" y="177.7">IN</text>
<text x="307" y="174.4">1</text>
<text x="318.2" y="175.5">1</text>
<text x="320.3" y="179.1">10%</text>
<text x="307" y="182.9">2</text>
<text x="318.2" y="180.9">2</text>
<text x="320.3" y="182.6">01005</text>
<text x="320.3" y="181.4">X5R</text>
<text x="320.3" y="180.2">6.3V</text>
<text x="243.4" y="196.2">1</text>
<text x="307" y="196.2">1</text>
<text x="318.2" y="196.7">1</text>
<text x="244.6" y="201.7">1/32W</text>
<text x="244.6" y="200.4">1%</text>
<text x="244.6" y="202.9">MF</text>
<text x="318.2" y="202.1">2</text>
<text x="320.3" y="203.8">01005</text>
<text x="320.3" y="200.3">10%</text>
<text x="320.3" y="202.6">X5R</text>
<text x="320.3" y="201.4">6.3V</text>
<text x="243.4" y="204.7">2</text>
<text x="244.6" y="204.1">01005</text>
<text x="307" y="204.7">2</text>
</g>
<g font-size="1">
<text x="47.2" y="82.8">34</text>
<text x="320.5" y="87.7">12</text>
<text x="322.7" y="87.7">28</text>
<text x="324.9" y="87.7">34</text>
<text x="137.5" y="126.5">6</text>
<text x="137.5" y="128.9">6</text>
<text x="137.5" y="131.3">6</text>
<text x="249.1" y="127.7">6</text>
<text x="249.1" y="130.2">6</text>
<text x="250.6" y="127.7">32</text>
<text x="135.3" y="133.8">33</text>
<text x="137.5" y="133.8">6</text>
<text x="137.5" y="136.2">6</text>
<text x="249.1" y="132.5">6</text>
<text x="249.1" y="135">6</text>
<text x="137.5" y="138.6">6</text>
<text x="137.5" y="141.1">6</text>
<text x="137.5" y="143.5">6</text>
<text x="249.1" y="142.3">6</text>
<text x="137.5" y="148.4">6</text>
<text x="249.1" y="147.1">6</text>
<text x="250.6" y="147.1">33</text>
<text x="137.5" y="150.7">6</text>
<text x="137.5" y="153.2">6</text>
<text x="137.5" y="155.6">6</text>
<text x="236.8" y="154.4">33</text>
<text x="137.5" y="158">6</text>
<text x="137.5" y="160.5">6</text>
<text x="249.1" y="159.2">6</text>
<text x="249.1" y="161.7">6</text>
<text x="250.6" y="159.2">32</text>
<text x="137.5" y="162.8">6</text>
<text x="137.5" y="165.3">6</text>
<text x="249.1" y="164.1">6</text>
<text x="249.1" y="166.5">6</text>
<text x="337.5" y="167.8">12</text>
<text x="339.7" y="167.8">28 34</text>
<text x="249.1" y="172.6">6</text>
<text x="249.1" y="177.4">6</text>
<text x="236.8" y="183.5">33</text>
<text x="150.2" y="192">33</text>
<text x="150.2" y="194.4">33</text>
</g>
</svg>
